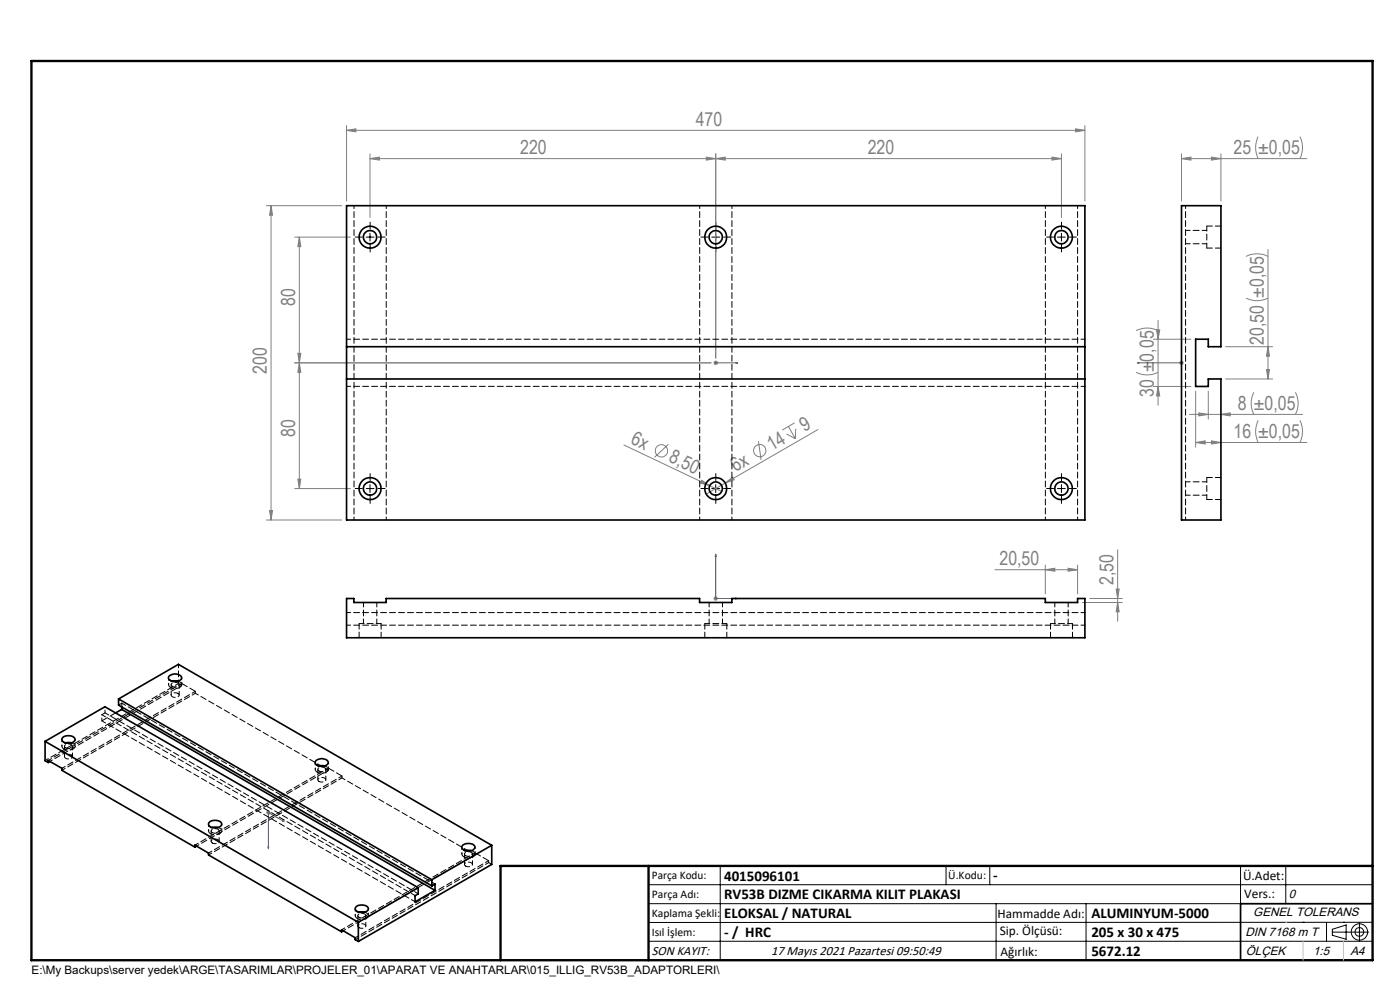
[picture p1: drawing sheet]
<svg xmlns="http://www.w3.org/2000/svg" width="297mm" height="210mm" viewBox="0 0 297 210" stroke-linecap="round" stroke-linejoin="round" font-family="sans-serif">
<g fill="none" stroke="#808080" stroke-width=".21">
<path d="M73.5 27.6l2-.3v.7zM73.5 26.6v16M73.5 27.6h156.7M78.5 33.6l2-.3v.7zM78.5 32.6v13.5M78.5 33.6h146.7M149.8 33.3l2 .3-2 .4zM151.8 33.6l2-.3v.7zM151.8 32.6v43.4M223.2 33.3l2 .3-2 .4zM225.2 32.6v13.5M228.2 27.3l2 .3-2 .4z"/>
<path d="M230.2 26.6v16M250.6 33.6l2.1-.3v.7zM250.6 32.6v10M250.6 33.6h26.6M257 33.3l2 .3-2 .4zM259 32.6v10M266.9 29a5.4 5.4 0 0 0 0 4.6M275.8 29a5.1 5.1 0 0 1 0 4.6M56.5 43.6h16M57.5 43.6l.3 2h-.6zM57.5 43.6v66.7M62.5 50.3h11.8"/>
<path d="M63.5 50.3l.3 2h-.6zM63.5 50.3v53.3M264.3 54.4a5.1 5.1 0 0 1 4.7 0M269 52.9v27.5M62.5 77h88.3M63.2 75h.6l-.3 2zM63.5 77l.3 2h-.6zM151.3 77h1M151.5 76.6l.7 .7M151.8 76.5v1M152.2 76.6l-.7 .7M241 79a5.1 5.1 0 0 0 4.7 0"/>
<path d="M241 70.1a5.4 5.4 0 0 1 4.7 0M244.7 72h8M245.4 70h.6l-.3 2zM245.7 68v18M250.2 77h.9M250.3 76.6l.7 .7M250.6 76.5v1M251 76.6l-.7 .7M260 73.5h10M264.3 63.2a5.4 5.4 0 0 0 4.7 0M268.7 78.4h.6l-.3 2zM269 73.5l.3 2.1h-.6z"/>
<path d="M132.4 94.4l18.2 8.6M141.8 94.3l-2.9 2.7M160.9 93.6l.6 4M166.9 92.1l1.8 1M167.3 90.5l1.4 2.6M168.6 89.7l-2.7 1.5M168.8 90.9l-.1 2.2M173.5 91.1l-19.7 11.4M244.7 82h8M245.7 82l.3 2h-.6zM252.3 87.9h24M253.6 93.9l2.1-.4v.7z"/>
<path d="M253.6 83v11.9M253.6 93.9h23.6M254.3 87.6l2 .3-2 .3zM256.3 83v5.9M257 93.5l2 .4-2 .3zM259 87.9l2-.3v.6zM260 80.4h10M266 83.2a5.2 5.2 0 0 0 0 4.7M266.9 89.2a5.5 5.5 0 0 0 0 4.7M274.8 83.2a5.2 5.2 0 0 1 0 4.7M275.8 89.2a5.2 5.2 0 0 1 0 4.7M56.5 110.3h16"/>
<path d="M57.2 108.3h.6l-.3 2zM62.5 103.6h11.8M63.2 101.6h.6l-.3 2zM148.9 101.9l1.7 1.1-2-.5zM150.6 103l2.5 1.2M153.8 102.5l1.6-1.3 .4 .6zM153.8 102.5l-4 2.3M221.8 119.9v6.1M228.6 119.9v6.1M237.1 116.6v15.2M151.3 127h1M151.5 126.6l.7 .7"/>
<path d="M151.8 126.5v1M152.2 126.6l-.7 .7M211.1 120.9h17.5M221.8 120.9l2-.4v.7zM226.6 120.5l2 .4-2 .3zM229.6 127.8h8.5M231.2 127h6.9M236.8 124.9h.6l-.3 2.1zM237.1 127.8l.3 2h-.6zM56.4 172.4h1M56.6 172l.7 .7M56.9 171.9v1"/>
<path d="M57.3 172l-.7 .7"/>
<circle cx="140.3" cy="95.6" r="1.31"/>
<circle cx="161.2" cy="95.6" r="1.31"/>
</g>
<g fill="none" stroke="#000" stroke-width=".21">
<path d="M77.7 50.3h1.6M78.5 49.5v1.6M151 50.3h1.7M151.8 49.5v1.6M224.3 50.3h1.7M225.2 49.5v1.6M77.7 103.6h1.6M78.5 102.8v1.7M151 103.6h1.7M151.8 102.8v1.7M224.3 103.6h1.7M225.2 102.8v1.7"/>
<path d="M137.6 187.7h153.6M137.6 191.7h153.6M137.6 199.7h153.6M152.8 183.7v20M200.7 183.7v4M210 183.7v4M211.3 191.7v12M230.4 191.7v12M263.2 183.7v20M272.8 183.7v8M276.4 195.6h.1M281.4 195.6v4.1"/>
<path d="M282.6 197.7h7.8M282.6 197.1l3-.9v3l-3-.8zM285 195.6h.1M288.4 195.8v3.8M291.2 195.6l-153.6 .1"/>
<circle cx="288.4" cy="197.7" r="1.74"/>
<circle cx="288.4" cy="197.7" r=".93"/>
</g>
<g fill="none" stroke="#00f" stroke-width=".21">
<path d="M151.7 77h.2zM151.8 77h.1M151.8 77h4.7M156.5 77h-.4h.4M241.3 77h.4h-.4M241.3 77h9.3M250.5 77h.3zM250.6 77h.1M151.8 117.5v9.5h4.7M151.8 117.5l.1 .5h-.2zM156.1 126.9l.4 .1-.4 .1zM56.9 179.6l.1 .1-.1 .3z"/>
<path d="M59.9 174l.4 .3-.4-.1zM60.3 174.3l-3.4-1.9v7.6"/>
</g>
<g fill="none" stroke="#000" stroke-width=".21" stroke-dasharray="15.2 1.3 1.3 1.3">
<path d="M76.9 50.3h-1.5M78.5 48.6v-1.5M78.5 52v1.5M80.2 50.3h1.5M150.2 50.3h-1.5M151.9 48.6v-1.5M151.9 52v1.5M153.5 50.3h1.5M223.5 50.3h-1.5M225.2 48.6v-1.5M225.2 52v1.5M226.9 50.3h1.5"/>
<path d="M76.9 103.6h-1.5M78.5 102v-1.5M78.5 105.3v1.5M80.2 103.6h1.5M150.2 103.6h-1.5M151.9 102v-1.5M151.9 105.3v1.5M153.5 103.6h1.5M223.5 103.6h-1.5M225.2 102v-1.5M225.2 105.3v1.5M226.9 103.6h1.5"/>
</g>
<path d="M106.2 203.7h185" fill="none" stroke="#000" stroke-width=".25"/>
<path d="M291.2 191.7h-28v12" fill="none" stroke="#000" stroke-width=".35"/>
<path d="M6.7 12.9h284.5v190.8h-284.5zM137.6 183.7v20M291.2 183.7h-185v20" fill="none" stroke="#000" stroke-width=".5"/>
<path d="M272.8 195.6h.1M276.4 199.7v4M285 199.7v4" fill="none" stroke="#c0c0c0" stroke-width=".21"/>
<g fill="#00f">
<path d="M156.1 77h.4zM151.7 77h.2z"/>
<path d="M250.5 77h.3zM241.3 77h.4z"/>
<path d="M59.9 174v.2l.4 .1zM56.9 179.6v.4l.1-.3zM156.1 126.9l.4 .1-.4 .1zM151.8 117.5l.1 .5h-.2z"/>
</g>
<g fill="#808080">
<path d="M148.9 101.9l1.7 1.1-2-.5z"/>
<path d="M153.8 102.5l1.6-1.3 .4 .6z"/>
<path d="M149.8 33.3l2 .3-2 .4zM78.5 33.6l2-.3v.7zM257 33.3l2 .3-2 .4zM250.6 33.6l2.1-.3v.7z"/>
<path d="M151.8 33.6l2-.3v.7zM223.2 33.3l2 .3-2 .4zM73.5 27.6l2-.3v.7zM228.2 27.3l2 .3-2 .4zM254.3 87.6l2 .3-2 .3zM259 87.9l2-.3v.6z"/>
<path d="M221.8 120.9l2-.4v.7zM226.6 120.5l2 .4-2 .3z"/>
<path d="M63.2 75h.6l-.3 2zM63.5 50.3l.3 2h-.6zM237.1 127.8l.3 2h-.6zM236.8 124.9h.6l-.3 2.1z"/>
<path d="M63.5 77l.3 2h-.6zM63.2 101.6h.6l-.3 2zM57.5 43.6l.3 2h-.6zM57.2 108.3h.6l-.3 2zM269 73.5l.3 2.1h-.6zM268.7 78.4h.6l-.3 2zM245.4 70h.6l-.3 2zM245.7 82l.3 2h-.6z"/>
<path d="M253.6 93.9l2.1-.4v.7zM257 93.5l2 .4-2 .3z"/>
</g>
<g fill="none" stroke="#000" stroke-width=".35">
<path d="M73.5 43.6h156.7v66.7h-156.7zM250.6 43.6h8.4v29.9h-2.7v-1.5h-2.7v10h2.7v-1.6h2.7v29.9h-8.4zM73.5 73.5h156.7M73.5 80.4h156.7M73.5 127h1.6v.8h6.8v-.8h66.5v.8h6.9v-.8h66.5v.8h6.8v-.8h1.6v8.3h-156.7zM9.6 157.3l66.4 38.3M9.6 157.3l12.7-7.4 66.4 38.4M9.6 157.3v4.1l.6 .3M13.3 156.4a1.85 1.85 0 0 1 2.6 .4 1.48 1.48 0 0 1-2.1 .7l-.5-.2-.2-.4zM13.9 157.6h1.2M25.2 148.3l12.7-7.4 66.4 38.4M25.2 148.3l66.4 38.3"/>
<path d="M25.2 148.3v1.3l66.4 38.3M25.8 150.5l66.5 38.4M25.8 150.5l-1.3 .7M25.8 150v.5M35.9 143.4a1.81 1.81 0 0 1 2.6 .3 1.3 1.3 0 0 1-1.8 .9l-.9-.5-.1-.4zM36.5 144.5h1.2M10.2 161.7v-.4l2.9 1.7v.4l28.2 16.3M10.6 161.5l-.4 .2M41.3 179.7v-.4l2.9 1.7v.4l28.3 16.3M41.7 179.5l-.4 .2M44.4 174.4a1.85 1.85 0 0 1 2.6 .3 1.57 1.57 0 0 1-2.4 .7l-.4-.5zM45 175.5h1.2"/>
<path d="M67.1 161.3a1.77 1.77 0 0 1 2.5 .4 1.49 1.49 0 0 1-2.3 .6l-.4-.5zM67.7 162.5h1.1M98.2 179.3a1.85 1.85 0 0 1 2.6 .3 1.46 1.46 0 0 1-2.2 .8l-.6-.4v-.4zM104.3 179.3l-12.7 7.3M104.3 179.3v4.1l-28.3 16.3M72.5 197.7v-.5l2.9 1.7v.4l.6 .4M72.8 197.4l-.3 .3M75.6 192.3a1.85 1.85 0 0 1 2.5 .4 1.57 1.57 0 0 1-2.4 .6l-.3-.4zM76 195.6v4.1M76.2 193.5h1.1M88.7 188.3l-12.7 7.3M88.7 188.3v1.3l-.6 .4v1.3l4.2-2.4"/>
<path d="M91.6 187.9l.7-.4v1.4M91.6 186.6v1.3M98.8 180.4h1.1"/>
<circle cx="78.5" cy="50.3" r="1.42"/>
<circle cx="78.5" cy="50.3" r="2.32"/>
<circle cx="151.8" cy="50.3" r="1.42"/>
<circle cx="151.8" cy="50.3" r="2.33"/>
<circle cx="225.2" cy="50.3" r="2.32"/>
<circle cx="225.2" cy="50.3" r="1.42"/>
<circle cx="78.5" cy="103.6" r="1.42"/>
<circle cx="78.5" cy="103.6" r="2.33"/>
<circle cx="151.8" cy="103.6" r="1.42"/>
<circle cx="151.8" cy="103.6" r="2.34"/>
<circle cx="225.2" cy="103.6" r="2.33"/>
<circle cx="225.2" cy="103.6" r="1.42"/>
</g>
<g fill="none" stroke="#000" stroke-width=".21" stroke-dasharray="1.3 .6" stroke-dashoffset=".4">
<path d="M230.2 72h-156.7M230.2 82h-156.7M230.2 132.6h-156.7M230.2 129.9h-156.7M13.9 158.6a.99 .99 0 0 0 1.5-.3 .94 .94 0 0 0-.9-.5 .94 .94 0 0 0-.8 .6l.2 .2M21.6 151.6l.7-.4M25.2 149.5l.6-.3M25.8 149.2v.7M36.6 145.6a.99 .99 0 0 0 1.4-.4 .94 .94 0 0 0-.9-.5 .94 .94 0 0 0-.8 .6l.3 .3M37.8 147.1a.99 .99 0 0 0-1.5 .4 .94 .94 0 0 0 .9 .4 .94 .94 0 0 0 .8-.5l-.2-.3M37.9 145l.6 .4M15.1 160.2a.99 .99 0 0 0-1.4 .3 .94 .94 0 0 0 .9 .5 .94 .94 0 0 0 .8-.6l-.3-.2"/>
<path d="M45 176.6a.99 .99 0 0 0 1.5-.4 .94 .94 0 0 0-.9-.4 .94 .94 0 0 0-.8 .6l.2 .2M45 178.8l-.2-.2a.93 .93 0 0 1 .8-.6 .93 .93 0 0 1 .9 .4 .99 .99 0 0 1-1.5 .4M67.7 163.5a.99 .99 0 0 0 1.4-.3 .94 .94 0 0 0-.9-.5 .94 .94 0 0 0-.8 .6l.3 .2M67.7 165.8l-.3-.3a.93 .93 0 0 1 .8-.6 .93 .93 0 0 1 .9 .5 .99 .99 0 0 1-1.4 .4M76.2 194.6a.99 .99 0 0 0 1.4-.4 .94 .94 0 0 0-.9-.5 .94 .94 0 0 0-.8 .6l.3 .3M76.2 196.8l-.3-.3a.93 .93 0 0 1 .8-.6 .93 .93 0 0 1 .9 .5 .99 .99 0 0 1-1.4 .4M88.1 190l-66.5-38.4M88.1 191.3l-66.5-38.4M88.7 189.6l-66.4-38.4M92.3 187.5l-66.5-38.3M98.8 181.5a.99 .99 0 0 0 1.4-.4 .94 .94 0 0 0-.8-.4 .94 .94 0 0 0-.9 .6l.3 .2M98.8 183.7l-.3-.2a.93 .93 0 0 1 .9-.6 .93 .93 0 0 1 .8 .4 .99 .99 0 0 1-1.4 .4"/>
<path d="M103.7 183l.6 .4"/>
</g>
<g fill="none" stroke="#000" stroke-width=".21" stroke-dasharray="1.3 .6" stroke-dashoffset=".6">
<path d="M81.9 43.6v66.7M155.3 43.6v66.7M228.6 43.6v66.7M75.1 110.3v-66.7M148.4 110.3v-66.7M221.8 110.3v-66.7M251.5 110.3v-66.7M13.5 158.9a1.77 1.77 0 0 0 2.4-.5l-.2-.5-.6-.3M36.2 145.8a1.77 1.77 0 0 0 2.4-.5l-.3-.5-.6-.3M44.7 176.8a1.77 1.77 0 0 0 2.3-.4l-.2-.6-.6-.3M67.3 163.8a1.77 1.77 0 0 0 2.4-.5l-.2-.5-.6-.3M75.8 194.8a1.77 1.77 0 0 0 2.3-.5l-.2-.5-.6-.3"/>
<path d="M98.4 181.7a1.77 1.77 0 0 0 2.4-.4l-.2-.6-.6-.3"/>
</g>
<path d="M256 48v4.6M256 101.3v4.7M80.9 132.3h-4.7M154.2 132.3h-4.7M227.5 132.3h-4.6" fill="none" stroke="#000" stroke-width=".21" stroke-dasharray="1.3 .6" stroke-dashoffset=".2"/>
<path d="M256 52.6h3M259 48h-3M256 106h3M259 101.3h-3M76.2 132.3v3M80.9 135.3v-3M149.5 132.3v3M154.2 135.3v-3M222.9 132.3v3M227.5 135.3v-3" fill="none" stroke="#000" stroke-width=".21" stroke-dasharray="1.3 .6" stroke-dashoffset=".1"/>
<path d="M251.5 51.7h4.5M256 48.9h-4.5M251.5 105h4.5M256 102.2h-4.5M77.1 127.8v4.5M79.9 132.3v-4.5M150.4 127.8v4.5M153.3 132.3v-4.5M223.8 127.8v4.5M226.6 132.3v-4.5" fill="none" stroke="#000" stroke-width=".21" stroke-dasharray="1.3 .6" stroke-dashoffset=".3"/>
<path d="M13.9 157.6a.7 .7 0 0 0-.7 .4 .7 .7 0 0 0 .3 .9M36.6 144.5a.7 .7 0 0 0-.8 .5 .7 .7 0 0 0 .4 .8M45.1 175.5a.7 .7 0 0 0-.8 .5 .7 .7 0 0 0 .4 .8M67.7 162.5a.7 .7 0 0 0-.8 .4 .7 .7 0 0 0 .4 .9M76.2 193.5a.7 .7 0 0 0-.8 .5 .7 .7 0 0 0 .4 .8M98.8 180.4a.7 .7 0 0 0-.7 .5 .7 .7 0 0 0 .3 .8" fill="none" stroke="#000" stroke-width=".21" stroke-dasharray="1.3 .6" stroke-dashoffset="1"/>
<g fill="none" stroke="#000" stroke-width=".21" stroke-dasharray="1.3 .6" stroke-dashoffset=".5">
<path d="M13.7 158.3v2.2M36.3 145.2v2.2M37.9 140.9v4.1M38 147.4v-2.2M41.4 147.1l28.3 16.2M41.4 147.1l-28.2 16.3M41.4 146.6l-28.2 16.4M9.6 161.3l28.3-16.3M10.3 161.3l28.2-16.3M15.4 160.5v-2.2M41.4 179.3l28.3-16.4M44.8 176.3v2.2"/>
<path d="M46.5 178.5v-2.2M67.4 163.2v2.2M69.1 165.4v-2.2M72.6 165l28.2 16.3M72.6 165l-28.3 16.3M72.6 164.6l-28.3 16.3M72.5 197.2l28.3-16.3M75.9 194.2v2.2M77.6 196.4v-2.2M98.5 181.2v2.2M100.2 183.4v-2.2M103.7 182.6l-28.3 16.3"/>
<path d="M103.7 183l-28.3 16.3"/>
</g>
<path d="M38.5 145v.4M41.4 146.6v.5M69.7 162.9v.4M72.6 164.6v.4M100.8 180.9v.4M103.7 182.6v.4" fill="none" stroke="#000" stroke-width=".21" stroke-dasharray="1.3 .6"/>
<g fill="none" stroke="#000" stroke-width=".21" stroke-dasharray="1.3 .6" stroke-dashoffset=".7">
<path d="M13.1 156.8v1.5M15.9 158.3v-1.5M21.6 152.9v-1.3M22.3 151.2v-1.3M35.8 143.8v1.4M38.6 145.2v-1.4M10.6 161.5l27.9-16.1M41.7 179.5l28-16.2M44.2 174.8v1.5M47 176.3v-1.5M66.9 161.7v1.5M69.7 163.2v-1.5"/>
<path d="M98 179.7v1.5M72.8 197.4l28-16.1M75.4 192.8v1.4M78.2 194.2v-1.4M100.8 181.2v-1.5"/>
</g>
<path d="M24.5 151.2l-2.9 1.7M38.5 145l2.9 1.6M69.7 162.9l2.9 1.7M100.8 180.9l2.9 1.7" fill="none" stroke="#000" stroke-width=".21" stroke-dasharray="1.3 .6" stroke-dashoffset="-.1"/>
<g font-size="4.1" fill="#808080">
<text x="147.6" y="26.7">470</text>
<text x="110.4" y="32.7">220</text>
<text x="184.1" y="32.7">220</text>
<text x="261.7" y="32.7">25 ±0,05</text>
<text x="62.6" y="64.8" transform="rotate(-90 62.6 64.8)">80</text>
<text x="268.1" y="73.2" transform="rotate(-90 268.1 73.2)">20,50 ±0,05</text>
<text x="56.6" y="79.3" transform="rotate(-90 56.6 79.3)">200</text>
<text x="244.8" y="84.2" transform="rotate(-90 244.8 84.2)">30 ±0,05</text>
<text x="262.6" y="87">8 ±0,05</text>
<text x="62.6" y="92.6" transform="rotate(-90 62.6 92.6)">80</text>
<text x="133.6" y="94" transform="rotate(25 133.6 94)">6x</text>
<text x="163.8" y="95.7" transform="rotate(-30 163.8 95.7)">14</text>
<text x="170.7" y="91.7" transform="rotate(-30 170.7 91.7)">9</text>
<text x="261.7" y="92.9">16 ±0,05</text>
<text x="141.7" y="97.8" transform="rotate(25 141.7 97.8)">8,50</text>
<text x="156" y="100.2" transform="rotate(-30 156 100.2)">6x</text>
<text x="212" y="119.9">20,50</text>
<text x="236.2" y="124.1" transform="rotate(-90 236.2 124.1)">2,50</text>
</g>
<g font-size="3.2">
<text x="153.6" y="186.8">4015096101</text>
<text x="153.6" y="190.8">RV53B DIZME CIKARMA KILIT PLAKASI</text>
<text x="210.7" y="186.6">-</text>
<text x="153.6" y="194.8">ELOKSAL / NATURAL</text>
<text x="231.5" y="194.8">ALUMINYUM-5000</text>
<text x="153.6" y="198.8">- / HRC</text>
<text x="231.5" y="198.7">205 x 30 x 475</text>
<text x="231.5" y="202.8">5672.12</text>
</g>
<g font-size="2.8">
<text x="263.7" y="186.7">Ü.Adet:</text>
<text x="263.9" y="190.5">Vers.:</text>
<text x="211.6" y="194.8">Hammadde Adı:</text>
<text x="138.3" y="202.6">SON KAYIT:</text>
<text x="163.6" y="202.6">17 Mayıs 2021 Pazartesi 09:50:49</text>
<text x="212.1" y="198.4">Sip. Ölçüsü:</text>
<text x="212.2" y="202.7">Ağırlık:</text>
</g>
<g font-size="2.6">
<text x="273.4" y="190.4">0</text>
<text x="265.9" y="194.4">GENEL TOLERANS</text>
<text x="264.2" y="198.5">DIN 7168 m T</text>
<text x="264.3" y="202.6">ÖLÇEK</text>
<text x="278.5" y="202.6">1:5</text>
<text x="286.5" y="202.6">A4</text>
</g>
<g font-size="2.5">
<text x="138.3" y="186.4">Parça Kodu:</text>
<text x="138.3" y="190.5">Parça Adı:</text>
<text x="201.2" y="186.5">Ü.Kodu:</text>
<text x="138.3" y="194.5">Kaplama Şekli:</text>
<text x="138.3" y="198.6">Isıl İşlem:</text>
<text x="6.7" y="206.7">E:\My Backups\server yedek\ARGE\TASARIMLAR\PROJELER_01\APARAT VE ANAHTARLAR\015_ILLIG_RV53B_ADAPTORLERI\</text>
</g>
</svg>
